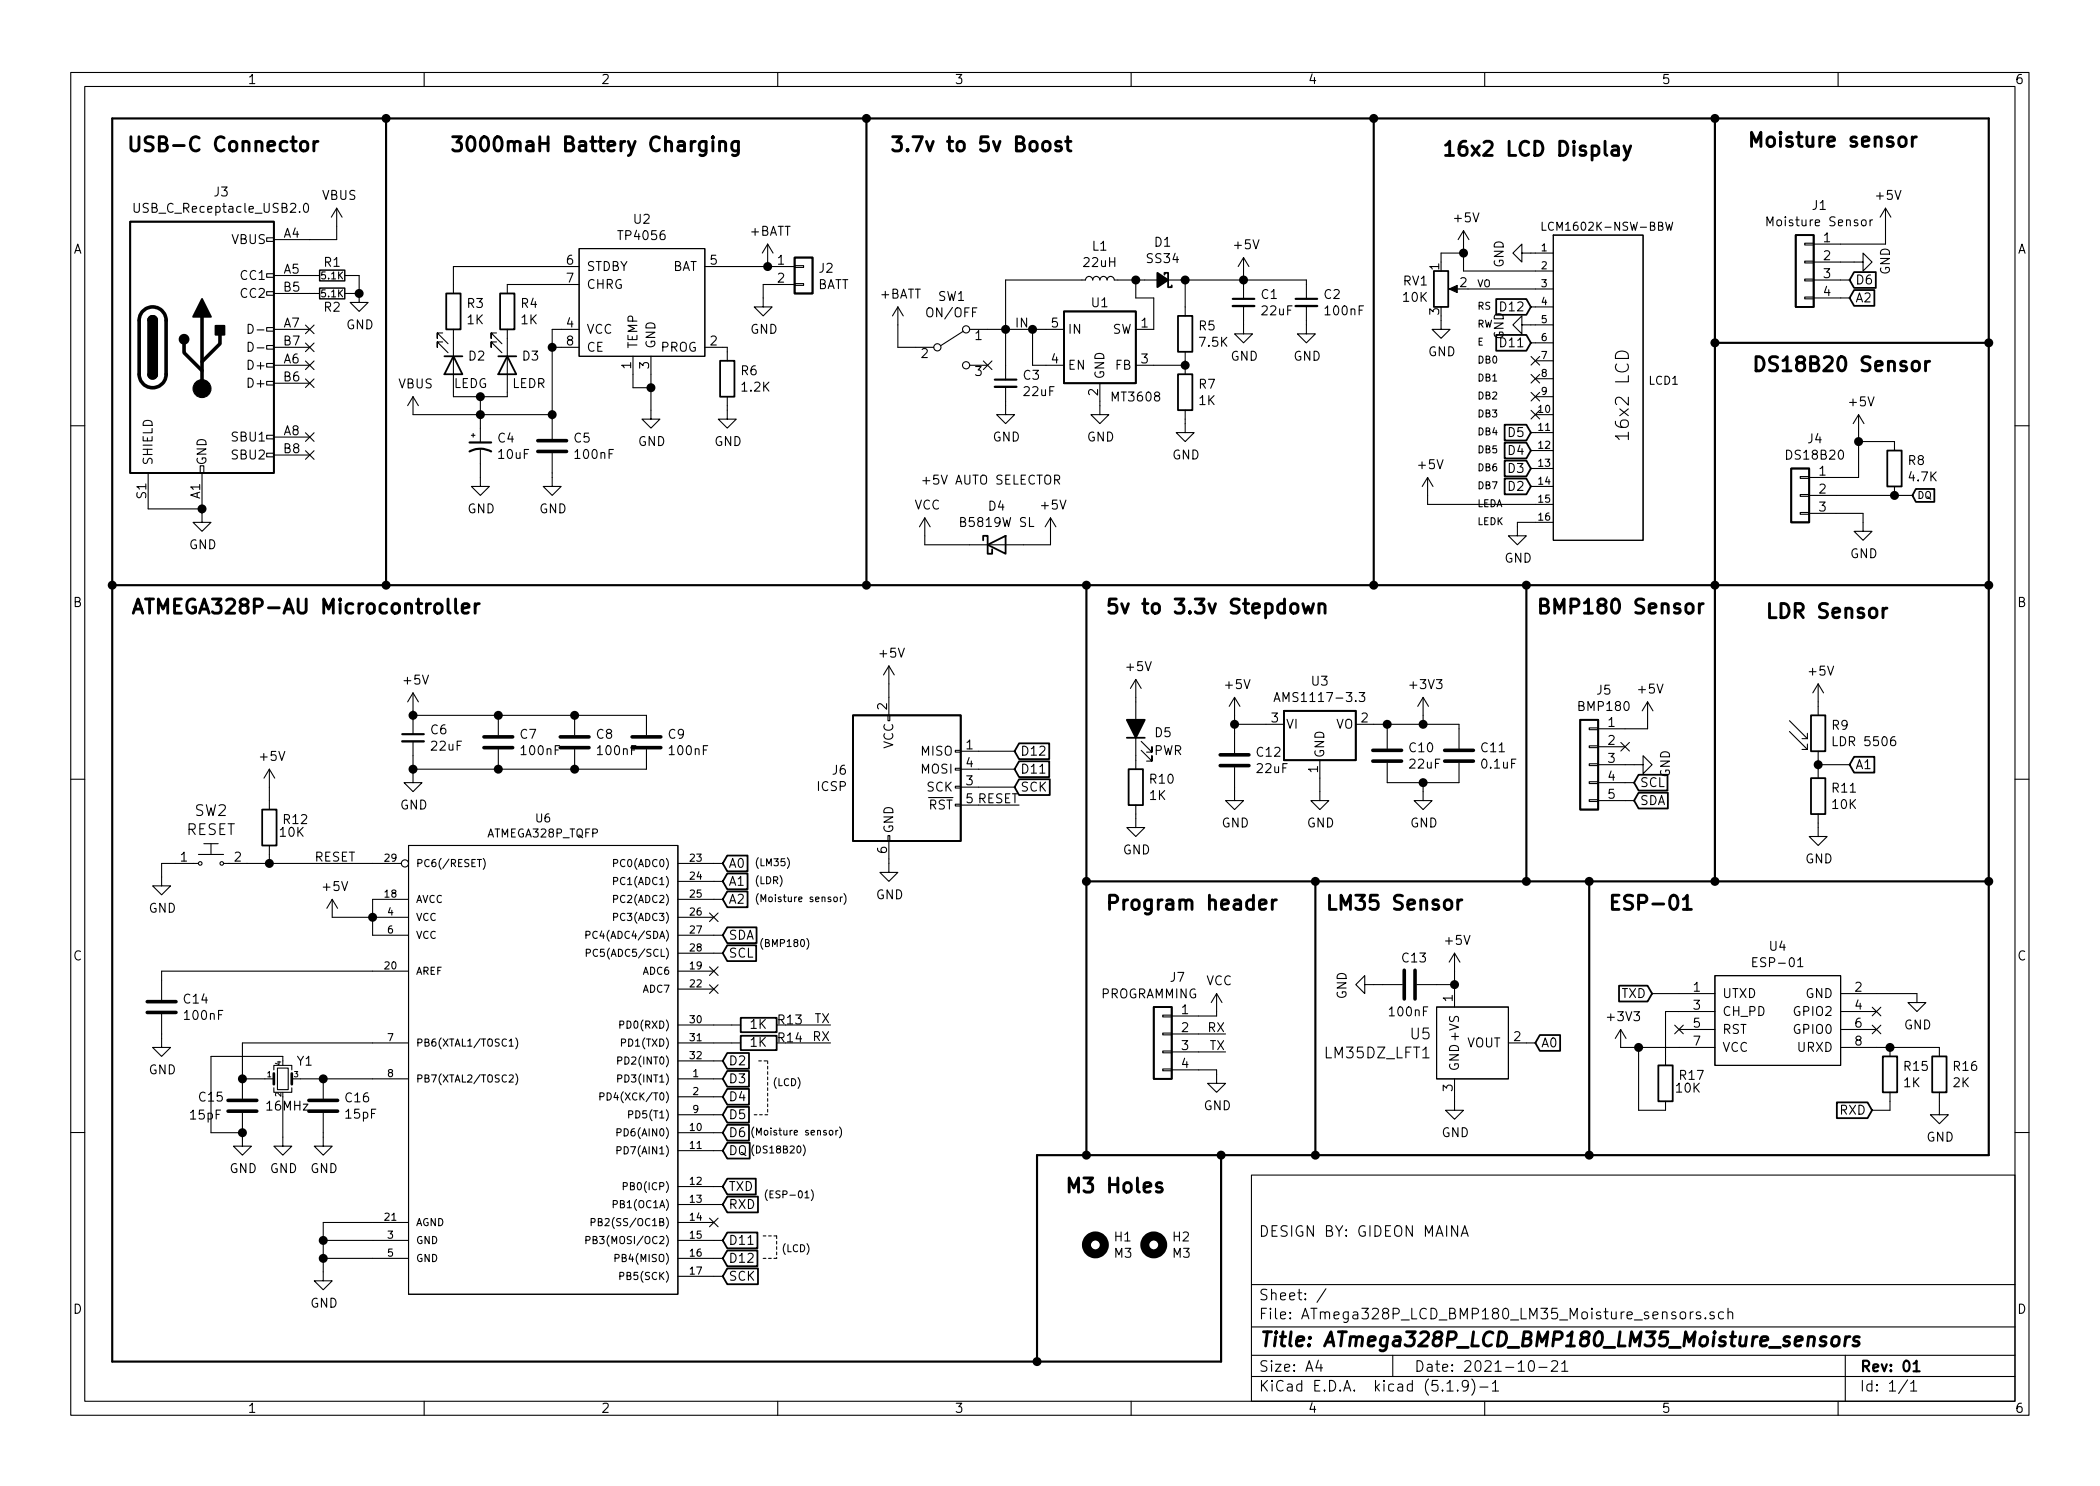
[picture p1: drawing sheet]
<svg xmlns="http://www.w3.org/2000/svg" width="297mm" height="210mm" viewBox="0 0 297 210" stroke-linecap="round" stroke-linejoin="round" font-family="sans-serif">
<g fill="none" stroke="#000" stroke-width=".15">
<path d="M10 10.3h277v189.9h-277zM12 12.2h273v186.1h-273zM60 10.3v1.9M110 10.3v1.9M160 10.3v1.9M210 10.3v1.9M260 10.3v1.9M19 28.8v1l.2 .2h.4l.1-.2v-1M37.7 38.7h1v.5h-1zM37.7 33.6h1v.6h-1zM38.7 39h6.5M43.1 28.8h.2a.79 .79 0 0 1 0 1.2h-.1a.83 .83 0 0 1-.1-1.2z"/>
<path d="M47.6 29.5l-.7 1.2M47.6 29.5v4.4h-8.9M47.6 29.5l.8 1.2M48.8 39h2v2.5M81.9 35.2h17.8v15.2h-17.8zM81.9 37.7h-17.8v3.8M99.7 37.7h12.7M108.6 34.5l-.8 1.3M108.6 34.5v3.2M108.6 34.5l.7 1.3M112.4 37.6h1.3v.2h-1.3zM160.7 39.6v2.6h2.5v4.4h-2.5"/>
<path d="M167.6 39.6v5.1M175.9 36.4v5.9M175.9 36.4l-.8 1.3M175.9 36.4l.8 1.3M207 35.8h-3.2v1.3M207 32.6v5.7h12.7M207 32.6l-.8 1.3M207 32.6l.8 1.3M215.3 35.8v-1.3l-1.3 1.3 1.3 1.3v-1.3h4.4M218.1 31.4v1.2h.6M219.7 33.3h12.7v43.1h-12.7zM235.6 31.4l.3 1.2 .2-.8 .2 .8 .3-1.2"/>
<path d="M255.3 39.5h1.2v.2h-1.2zM255.3 34.4h1.2v.3h-1.2zM255.3 37h1.2v.2h-1.2zM256.5 37.1h7v-1.3l1.3 1.3-1.3 1.2v-1.2M256.5 39.6h5.1M263.4 31.2l.3-.1 .2 .1 .1 .5-.1 .2h-.3l-.3-.2v-.4zM264.5 31.1v.8M264.9 31.1l-.3 .1-.1 .1M266.7 29.5v5h-10.2M266.7 29.5l-.8 1.2M266.7 29.5l.8 1.2M35.1 45.9a.65 .65 0 0 1 .7 .5 .65 .65 0 0 1-.4 .8h-.3z"/>
<path d="M35.1 48.4a.65 .65 0 0 1 .7 .5 .65 .65 0 0 1-.4 .8h-.3zM36.4 46.7h.9M36.4 49.2h.9M37.7 54h1v.5h-1zM37.7 51.4h1v.5h-1zM37.7 48.9h1v.5h-1zM37.7 46.3h1v.6h-1zM37.7 41.3h1v.5h-1zM38.7 46.6h5.1M38.7 51.7h5.1M38.7 49.1h5.1M38.7 41.5h6.5"/>
<path d="M38.7 54.2h5.1M43.2 46l1.2 1.2M43.2 48.5l1.2 1.3M43.2 51.1l1.2 1.2M43.2 53.6l1.2 1.2M44.4 46l-1.2 1.2M44.4 48.5l-1.2 1.3M44.4 51.1l-1.2 1.2M44.4 53.6l-1.2 1.2M48.8 41.5h2M50.8 41.5v1.3h1.3l-1.3 1.3-1.3-1.3h1.3M58.4 56.1l-.7 1.3"/>
<path d="M58.4 56.1v2.6h19.7M58.4 56.1l.8 1.3M62.6 47.1h-.8v.8v-.8l1.6 1.5M62.6 48.4h-.8v.7v-.7l1.6 1.5M64.1 46.6v9.5h7.7v-9.5M67.9 56.1v6.5M70.2 47.1h-.7v.8v-.8l1.5 1.5M70.2 48.4h-.7v.7v-.7l1.5 1.5M78.1 49.1h3.8M81.9 46.6h-3.8v15.5M81.9 40.3h-10.1v1.2M89.5 50.4v4.5h2.6"/>
<path d="M92.1 50.4v8.9h1.2l-1.2 1.3-1.3-1.3h1.3M99.7 49.1h3.2v1.9M102.9 56.1v3.2h1.2l-1.2 1.3-1.3-1.3h1.3M112.4 40.1h1.3v.3h-1.3zM112.4 40.3h-4.5v3.1h1.3l-1.3 1.3-1.2-1.3h1.2M127 43.4v5.7h5.1M127 43.4l-.8 1.3M127 43.4l.8 1.3M136.3 46.9l-3.2 2M137.2 46.6h13.3M137.2 51.7h2.5M139.1 51.1l1.2 1.2"/>
<path d="M140.3 51.1l-1.2 1.2M142.2 54.7v4h1.3l-1.3 1.2-1.2-1.2h1.2M146 46.6v5.1h4.5M155.6 54.2v4.5h1.2l-1.2 1.2-1.3-1.2h1.3M160.7 51.7h6.9M167.6 58v3.2h1.3l-1.3 1.3-1.2-1.3h1.2M167.6 49.8v3.2M175.9 43.3v3.9h1.3l-1.3 1.3-1.3-1.3h1.3M184.8 42.3v-2.7h-27.2a.51 .51 0 0 0-.5-.5 .51 .51 0 0 0-.5 .5 .51 .51 0 0 0-.5-.5 .51 .51 0 0 0-.5 .5 .51 .51 0 0 0-.5-.5 .51 .51 0 0 0-.5 .5 .51 .51 0 0 0-.5-.5 .51 .51 0 0 0-.6 .5h-11.3v14.1M184.8 43.3v3.9h1.3l-1.3 1.3-1.3-1.3h1.3M203.8 44.7v1.9h1.3l-1.3 1.3-1.2-1.3h1.2M205.4 40.9h1"/>
<path d="M207.6 40.9h12.1M215.3 46v-1.3l-1.3 1.3 1.3 1.2v-1.2h4.4M216.5 43.4h3.2M216.5 48.5h3.2M216.6 53l1.2 1.2M216.6 58.1l1.2 1.2M216.6 55.5l1.2 1.2M216.6 50.4l1.2 1.3M217.2 51h2.5M217.2 53.6h2.5M217.2 56.1h2.5M217.2 58.7h2.5"/>
<path d="M217.8 53l-1.2 1.2M217.8 58.1l-1.2 1.2M217.8 55.5l-1.2 1.2M217.8 50.4l-1.2 1.3M255.3 42h1.2v.3h-1.2zM256.5 42.2h5.1M262.9 58.7v8.9h-7M262.9 58.7l-.8 1.2M262.9 58.7l.8 1.2M10 60.2h2M21 66.9v5.1h7.6M28.3 65.9h.5v1h-.5z"/>
<path d="M28.6 66.9v7h1.2l-1.2 1.3-1.3-1.3h1.3M37.7 64.1h1v.5h-1zM37.7 61.6h1v.5h-1zM38.7 61.8h5.1M38.7 64.4h5.1M43.2 61.2l1.2 1.3M43.2 63.8l1.2 1.2M44.4 61.2l-1.2 1.3M44.4 63.8l-1.2 1.2M66.7 61.6h.5M66.9 61.3v.5M67.9 63.6v5.2h1.3l-1.3 1.3-1.2-1.3h1.2"/>
<path d="M78.1 64.1v4.7h1.3l-1.3 1.3-1.3-1.3h1.3M130.8 73.3v3.8h17.8v-3.8M130.8 73.3l-.8 1.2M130.8 73.3l.8 1.2M145.6 73.2v1.3h.6M148.6 73.3l-.8 1.2M148.6 73.3l.8 1.2M149.2 67.9l.6-.1 .1-.1-.1-.3-.1-.2h-.5v1.3M149.5 67.9l.4 .6M201.9 67.6l-.7 1.2M201.9 67.6v3.8h17.8M201.9 67.6l.8 1.2"/>
<path d="M216.5 61.2h3.2M216.5 63.7h3.2M216.5 66.3h3.2M216.5 68.8h3.2M219.7 73.9h-5.1v1.9h1.3l-1.3 1.3-1.2-1.3h1.2M254.6 72.5h1.3v.3h-1.3zM254.6 67.4h1.3v.3h-1.3zM254.6 70h1.3v.2h-1.3zM255.9 72.6h7.6v2.6h1.3l-1.3 1.2-1.2-1.2h1.2M255.9 70.1h14.6M262.9 62.5h5.1v1.2M268 68.8v1.3"/>
<path d="M285 60.2h2M58.4 98v5.9M58.4 98l-.7 1.3M58.4 98l.8 1.3M125.7 94.2l-.7 1.3M125.7 94.2v7M125.7 94.2l.8 1.3M160.7 96.1v12.7M160.7 96.1l-.8 1.3M160.7 96.1l.7 1.3M174.6 98.7l-.7 1.2M174.6 98.7v7.8"/>
<path d="M174.6 98.7l.8 1.2M180.2 99.3l.4-1.3 .5 1.3M180.3 98.9h.6M192.3 98h.7l-.4 .5 .4 .1v.4l-.2 .3h-.4l-.1-.2M201.3 98.7l-.8 1.2M201.3 98.7v3.8M201.3 98.7l.8 1.2M233 99.3v3.8h-6.9M233 99.3l-.7 1.3M233 99.3l.8 1.3M257.2 96.8v4.4M257.2 96.8l-.8 1.2"/>
<path d="M257.2 96.8l.7 1.2M10 110.3h2M28.8 119.4h2.1M29.8 119.4v1.5M38.1 108.8v5.7M38.1 119.6v2.6M38.1 108.8l-.8 1.3M38.1 108.8l.8 1.3M57.8 119.6h38.1v63.5h-38.1zM58.4 104.9v5.8h1.3l-1.3 1.3-1.3-1.3h1.3M58.4 101.2h33v2.8M70.5 101.2v2.8"/>
<path d="M70.5 106v2.8M81.3 101.2v2.8M81.3 106v2.8M91.4 106v2.8h-33M125.6 118.2h.3v.8h-.3zM125.6 101.2h.3v.8h-.3zM125.7 119v4.4h1.3l-1.3 1.3-1.2-1.3h1.2M135.1 113.8h.8v.2h-.8zM135.1 111.2h.8v.3h-.8zM135.1 108.7h.8v.3h-.8zM135.1 106.2h.8v.2h-.8zM135.9 106.3h7.6"/>
<path d="M135.9 111.4h7.6M135.9 108.8h7.6M135.9 113.9h8.2M160.7 113.9v3.2h1.2l-1.2 1.3-1.3-1.3h1.3M161.4 106.2l1.5 1.5v-.8v.8h-.7M161.4 104.9l1.5 1.5v-.7v.7h-.7M174.6 108.6v4.7h1.3l-1.3 1.2-1.2-1.2h1.2M174.6 102.5h7M186.7 107.6v5.7h1.3l-1.3 1.2-1.3-1.2h1.3M191.8 102.5h14.6v3.4M196.2 107.9v2.8h10.2v-2.8M196.2 102.5v3.4"/>
<path d="M201.3 110.7v2.6h1.3l-1.3 1.2-1.3-1.2h1.3M224.8 113.2h1.3v.2h-1.3zM224.8 110.6h1.3v.3h-1.3zM224.8 105.5h1.3v.3h-1.3zM224.8 103h1.3v.2h-1.3zM224.8 108.1h1.3v.2h-1.3zM226.1 108.2h6.3v-1.3l1.3 1.3-1.3 1.3v-1.3M226.1 105.7h3.8M226.1 110.7h5M226.1 113.3h5M229.3 105l1.2 1.3M230.5 105l-1.2 1.3"/>
<path d="M253.1 103.5l2.6 2.5M253.1 102l2.6 2.5M254.9 106h.8M254.9 104.5h.8M255.7 103.8v.7M255.7 105.3v.7M257.2 115.2v3.2h1.2l-1.2 1.2-1.3-1.2h1.3M257.2 108.2h4.4M257.2 106.3v3.8M285 110.3h2M28.1 122.2h-5.2v3.1h1.2l-1.2 1.3-1.3-1.3h1.3M28.1 120.9h3.5"/>
<path d="M31.6 122.2h25.2M47 127.2v2.6h10.8M47 127.2l-.8 1.3M47 127.2l.8 1.3M57.8 127.2h-5.1v5.1h5.1M57.8 137.4h-34.9v4.1M67.5 121.6h.6M68.4 121.5a1.2 1.2 0 0 1 0 1.5M82.9 132.3h.5l.1-.2-.1-.3h-.5v1M82.9 134.8h.5l.1-.2v-.2l-.6-.1v1M86.8 122.1h.5l.1-.2-.1-.2-.5-.1v1M86.8 124.7l.5-.1 .1-.1-.1-.3-.5-.1v1.1"/>
<path d="M86.8 127.2h.5l.1-.2-.1-.2-.5-.1v1M86.8 129.8l.5-.1 .1-.1-.1-.3-.5-.1v1M95.9 129.8h5.1M95.9 132.3h6.3M95.9 137.4h5.1M95.9 139.9h5.1M95.9 122.2h6.3M95.9 124.7h6.3M95.9 127.2h6.3M95.9 134.9h6.3M100.4 129.2l1.2 1.2M100.4 136.8l1.2 1.2"/>
<path d="M100.4 139.3l1.2 1.3M101.6 129.2l-1.2 1.2M101.6 136.8l-1.2 1.2M101.6 139.3l-1.2 1.3M111.4 121.4a1.16 1.16 0 0 1 0 1.5M114.1 132.8a1.16 1.16 0 0 1 0 1.5M118 127l.3-.1 .1 .2v.3l-.1 .2-.3-.1-.1-.1zM118.9 126.9v.7M119.2 126.9l-.3 .2M119.4 126.4a1.16 1.16 0 0 1 0 1.6M193 139.3v-1.3l-1.2 1.3 1.2 1.3v-1.3h5.4M200.4 139.3h5.3"/>
<path d="M205.7 134.9v7.6M205.7 134.9l-.7 1.2M205.7 134.9l.8 1.2M242.6 138h17.7v12.7h-17.7zM247.9 136.1h.5M248.5 135.5h-.6v1.3h.6M254.3 136.8h.7M22.9 143.5v4.7h1.2l-1.2 1.3-1.3-1.3h1.3M34.3 157.5v4.7h1.3l-1.3 1.2-1.3-1.2h1.3M34.3 152.6h4.4M38.7 153.9v.7h2.6v-.7M38.7 151.4v-.7h2.6v.7"/>
<path d="M39.2 151.1h1.6v3.1h-1.6zM40 155.2v7h1.3l-1.3 1.2-1.3-1.2h1.3M40 150.1v-.6h-10.2v10.8h4.5M41.3 152.6h16.5M45.7 157.5v4.7h1.3l-1.3 1.2-1.3-1.2h1.3M45.7 152.6v2.8M57.8 147.6h-23.5v7.8M72 147.3l.3-.3v1M72 152.2l.4-.1 .2 .1v.2v.1l-.6 .6h.6M72 148h.6M72.9 146.9a1.2 1.2 0 0 1 0 1.5M72.9 151.9a1.2 1.2 0 0 1 0 1.6"/>
<path d="M84.9 155.2l.4-.1 .1-.1v-.3l-.5-.1v1M87.4 152.6h.5l.1-.2-.1-.2-.5-.1v1M87.4 150.1l.5-.1 .1-.1-.1-.3-.5-.1v1.1M87.7 145h.5v-.5h-.5v1M87.9 147.5h.5l.1-.2-.1-.2-.5-.1v1M88.9 157.7h.5l.1-.2v-.3h-.6v1M95.9 145h8.9M95.9 147.6h8.9M95.9 152.6h6.3M95.9 155.2h6.3M95.9 157.7h6.3M95.9 150.1h6.3"/>
<path d="M111.1 145h6.4M111.1 147.6h6.4M118.2 159.9v.7M118.5 159.9l-.3 .2M118.7 159.5a1.16 1.16 0 0 1 0 1.5M164.5 151.3h1.2v.2h-1.2zM164.5 148.7h1.2v.3h-1.2zM164.5 143.6h1.2v.3h-1.2zM164.5 146.2h1.2v.2h-1.2zM165.7 151.4h6.4v1.9h1.3l-1.3 1.3-1.3-1.3h1.3M165.7 146.3h7.7M165.7 148.8h7.7"/>
<path d="M172.1 140.6l-.8 1.3M172.1 140.6v3.2h-6.4M172.1 140.6l.7 1.3M203.2 142.5h10.2v10.1h-10.2zM205.7 152.6v4.5h1.3l-1.3 1.3-1.2-1.3h1.2M213.4 147.6h3.8M229.2 145.7l-.7 1.2M229.2 145.7v2.5h13.4M229.2 145.7l.8 1.2M231.8 148.2v8.9h3.8v-1.3M233.7 140.6h8.9M236.9 145.1l1.2 1.2"/>
<path d="M237.5 145.7h5.1M238.1 145.1l-1.2 1.2M242.6 143.1h-7v7.6M260.3 140.6h10.8v1.3h1.3l-1.3 1.2-1.2-1.2h1.2M260.3 148.2h14v1.3M260.3 143.1h5.1M260.3 145.7h5.1M264.8 142.5l1.2 1.2M264.8 145.1l1.2 1.2M266 142.5l-1.2 1.2M266 145.1l-1.2 1.2M267.3 148.2v1.3"/>
<path d="M267.3 154.6v2.5h-2.5M274.3 154.6v3.1h1.3l-1.3 1.3-1.3-1.3h1.3M10 160.2h2M45.7 175.5h12.1M45.7 178h12.1M57.8 173h-12.1v8.2h1.3l-1.3 1.3-1.3-1.3h1.3M82.9 175.5l.5-.1 .1-.1-.1-.3-.5-.1v1.1M83.6 172.9h.5v-.4l-.5-.1v1M86.7 170.4h.5l.1-.2v-.3h-.6v1M87 178h.5l.1-.2-.1-.2-.5-.1v1M87.3 160.2h.5l.1-.2-.1-.2-.5-.1v1M87.3 162.8l.5-.1 .1-.1-.1-.3-.5-.1v1.1"/>
<path d="M88.2 167.9l.4-.1 .1-.4-.5-.1v1M95.9 160.3h6.3M95.9 175.5h6.3M95.9 178h6.3M95.9 162.8h6.3M95.9 173h5.1M95.9 167.9h6.3M95.9 170.4h6.3M100.4 172.4l1.2 1.2M101.6 172.4l-1.2 1.2M112.8 162.2l.2-.1a.53 .53 0 0 1 .3 .5 .53 .53 0 0 1-.3 .5l-.2-.2zM113.6 162a1.16 1.16 0 0 1 0 1.5"/>
<path d="M113.9 168.8l.2-.3v1M113.9 169.5h.5M114.8 168.3a1.16 1.16 0 0 1 0 1.6M117.3 160l.3-.1 .2 .2v.3l-.2 .2-.2-.1-.1-.1zM177 166.3h108v32h-108zM206.7 174.9l.5-1.5 .5 1.5M206.8 174.5h.7M285 160.2h2M60 198.3v1.9M87.7 180.6l.5-.1v-.4l-.5-.1v1M95.9 180.6h6.3M110 198.3v1.9"/>
<path d="M160 198.3v1.9M177 194.8h108M177 191.8h108M177 187.8h108M177 181.8h108M186.5 192.5l-.4 1h1M186.8 193v1M187.6 182.3l-1.3 2M197 191.8v3M204.7 196.8h.8M206.2 196.7v.1l-.1-.1h.1v.1M207.7 196l-.1 .1a.48 .48 0 0 1-.6 .1l-.2-.2v-.4l.2-.2a.48 .48 0 0 1 .6 .1 1.27 1.27 0 0 1-.2 1.2l-.4 .1"/>
<path d="M208.2 195.1a1.71 1.71 0 0 1 0 2.3M209.3 196.3h1.2M210 198.3v1.9M211.1 195.8l.3-.3 .1-.2v1.5M211.1 196.8h.9M216.3 192.7a.35 .35 0 0 1 .4-.2 .35 .35 0 0 1 .3 .3 .78 .78 0 0 1-.4 1.2 .87 .87 0 0 1-.3-1.3zM217.7 193.5h1.1M219.5 192.7l.2-.2h.3a.41 .41 0 0 1 .3 .7l-.9 .8h.9M220.9 193l.4-.5v1.5M220.9 194h.9M237.7 185.7a.41 .41 0 0 1 .7 .2v.4a.41 .41 0 0 1-.4 .3 .41 .41 0 0 1-.4-.3zM239.1 185.6v1"/>
<path d="M239.5 185.6l-.4 .1v.2M240.5 185.7a.37 .37 0 0 0-.6 .1v.1a.54 .54 0 0 0 .6 .3l.1 .1-.1 .2-.1 .1-.5-.1M241.2 186.5h.1l-.1 .1-.1-.1h.1v.1M242.4 185.7a.37 .37 0 0 0-.5 .1v.1a.54 .54 0 0 0 .5 .3v.3l-.1 .1-.4-.1M243.8 185.7a.48 .48 0 0 0-.6 0l-.1 .2 .1 .6a.48 .48 0 0 0 .6 0M244.4 185.7a.41 .41 0 0 1 .7 .1v.8M244.4 185.1v1.5M260 198.3v1.9M261 191.8v6.5M269.8 195.2l-1.2 2M270.3 195.8l.3-.3 .1-.2v1.5M270.3 196.8h.8"/>
<circle cx="132.6" cy="49.1" r=".51"/>
<circle cx="136.7" cy="51.7" r=".51"/>
<circle cx="136.7" cy="46.6" r=".51"/>
<circle cx="28.3" cy="122.2" r=".25"/>
<circle cx="31.4" cy="122.2" r=".25"/>
<circle cx="57.3" cy="122.2" r=".51"/>
</g>
<g fill="none" stroke="#000" stroke-width=".3">
<path d="M54.6 16.8v66M122.6 16.8v66M194.3 16.8v66M242.6 16.8v107.9M140.7 53.7h3.1M174.4 42.3h3M183.3 42.3h3M242.6 48.5h38.7M66.4 63.9a3.2 3.2 0 0 1 3.1 0M66.4 62.6h3.1M15.9 82.8h265.4M153.7 82.8v80.6"/>
<path d="M215.9 82.8v41.9M56.9 103.9h3M153.7 124.7h127.6M186.1 124.7v38.7M224.8 124.7v38.7M172.7 163.4v29.3h-156.8v-175.9h265.4v146.6h-134.6v29.3M270.7 193l.3-.2 .1-.3v1.5M270.7 194h.8"/>
</g>
<g fill="none" stroke="#000" stroke-width=".41">
<path d="M100.8 19.3l-.1 .2h.1h.1l-.1-.2v.2M151 19.3v1.8l.1 .2 .4 .1M268.8 19.5a.54 .54 0 0 1 .8 .3v.5a.54 .54 0 0 1-.5 .4 .54 .54 0 0 1-.5-.4v-.5zM270.5 19.4v1.3M271.1 19.4a.55 .55 0 0 0-.6 .4M42.7 20.1a.54 .54 0 0 1 .8 .3v.6a.54 .54 0 0 1-.5 .4 .54 .54 0 0 1-.5-.4v-.6zM44.4 20v1.4M45 20a.55 .55 0 0 0-.6 .4M100.8 20v1.4M101.8 20.2a.52 .52 0 0 1 .7-.1l.1 .2v1.1M101.8 20v1.4M104.4 20v1.6a.52 .52 0 0 1-.8 .3"/>
<path d="M104.4 20.1l-.5-.1-.2 .1-.2 .3v.6l.2 .3 .2 .1 .5-.1M147.6 20.2a.55 .55 0 0 1 .5-.2 .55 .55 0 0 1 .4 .4v.6a.55 .55 0 0 1-.5 .4 .55 .55 0 0 1-.5-.4v-.6zM150.1 20.1l-.5-.1-.3 .3 .1 .3 .7 .2 .1 .2-.1 .3-.2 .1-.6-.1M150.7 20h.8M228.1 20.7l.2-.1 .5 .1 .1 .2v1.1M228.9 21.1l-.6 .1a.39 .39 0 0 0-.3 .4 .39 .39 0 0 0 .3 .4l.6-.1M229.7 20.6l.5 1.4M230.7 20.6l-.7 1.9-.3 .2M270.5 51.3a.55 .55 0 0 1 .6-.2 .55 .55 0 0 1 .4 .4v.6a.54 .54 0 0 1-.5 .4 .54 .54 0 0 1-.5-.4zM272.4 51.1v1.4M272.9 51.1a.51 .51 0 0 0-.5 .4M64.4 84.8v1.7l.3 .3"/>
<path d="M65.4 86.1l.9-.2-.1-.4-.5-.1-.3 .3v.8l.1 .2 .2 .1 .5-.1M67.2 85.4v1.4M67.8 85.4a.51 .51 0 0 0-.6 .4M184.3 85.4l.4 1.4 .3-1 .4 1 .4-1.4M186.6 85.6a.49 .49 0 0 1 .8 .1v1.1M186.6 85.4v1.4M238.5 85.6a.55 .55 0 0 1 .6-.2 .55 .55 0 0 1 .4 .4v.6a.54 .54 0 0 1-.5 .4 .54 .54 0 0 1-.5-.4zM240.4 85.4v1.4M240.9 85.4a.5 .5 0 0 0-.5 .4M266.9 86a.5 .5 0 0 0-.6 .4M178.2 128l.9-.2-.1-.4-.6-.1-.2 .3v.8l.1 .2 .1 .1 .6-.1M180 127.3v1.4"/>
<path d="M180.5 127.3a.55 .55 0 0 0-.5 .4M206.2 127.3v1.4M206.8 127.3a.55 .55 0 0 0-.6 .4M238.1 127.2l.4-.3 .2-.2v2M238.1 128.7h1.1M164.3 167.4l-.5-.1-.2 .3 .1 .3 .6 .2 .1 .2-.1 .3-.2 .1-.5-.1M258.3 189.2a.49 .49 0 0 0-.8 .3l.1 .2 .4 .1 .3 .3-.1 .2-.2 .1-.6-.1M259.3 189.3a.51 .51 0 0 1 .5-.2 .51 .51 0 0 1 .4 .4l-.1 .6a.54 .54 0 0 1-.5 .4 .54 .54 0 0 1-.5-.4zM261.1 189.1l-.2 1.3M261.7 189.1a.55 .55 0 0 0-.7 .4M263 189.2l-.2-.1-.5 .1-.1 .3 .2 .3 .5 .1 .1 .3-.2 .1-.2 .1-.5-.1"/>
</g>
<path d="M140.7 54.7h3.1M174.4 43.3h3M183.3 43.3h3M56.9 104.9h3" fill="none" stroke="#000" stroke-width=".33"/>
<g fill="none" stroke="#000" stroke-width="1.3">
<circle cx="154.9" cy="176.1" r="1.27"/>
<circle cx="163.2" cy="176.1" r="1.27"/>
</g>
<g fill="none" stroke="#000" stroke-width=".51">
<path d="M20.2 44a1.89 1.89 0 0 1 2.1-.4 1.89 1.89 0 0 1 1.2 1.7v7.7a1.9 1.9 0 0 1-1.9 1.9 1.9 1.9 0 0 1-1.9-1.9v-7.7a1.73 1.73 0 0 1 .5-1.3zM26 48.6v1.3l2.6 2.5M28.6 44.8v10.2M31.1 47.4v1.2l-2.5 2.6M76.1 63.9h4M76.1 62.4h4M68.5 105.8h4M68.5 104.3h4M79.2 105.8h4.1M79.2 104.3h4.1M89.4 105.8h4.1M89.4 104.3h4.1"/>
<path d="M172.6 108.3h4.1M172.6 106.8h4.1M194.2 107.7h4M194.2 106.2h4M204.3 107.7h4.1M204.3 106.2h4.1M198.6 137.3v4M200.2 137.3v4M20.8 143.3h4.1M20.8 141.7h4.1M32.3 157.2h4M32.3 155.7h4"/>
<path d="M43.7 157.2h4.1M43.7 155.7h4.1"/>
</g>
<g fill="none" stroke="#000" stroke-width=".25">
<path d="M18.4 31.4h20.3v35.5h-20.3zM112.4 36.4h2.5v5.1h-2.5zM164.7 38.9v-.3h.5v2h.5v-.2M202.8 38.3h2.1v5.1h-2.1zM254 33.3h2.5v10.1h-2.5zM262.3 38.5h3v2.2h-3l-.7-1.1zM21 53a.63 .63 0 0 0 .6 .6 .63 .63 0 0 0 .6-.6M21 45.3a.63 .63 0 0 1 .6-.6 .63 .63 0 0 1 .6 .6M62.9 50.4h2.5M63.1 41.5h2.1v5.1h-2.1zM64.1 50.4l1.3 2.6h-2.5zM70.5 50.4h2.5"/>
<path d="M70.7 41.5h2.1v5.1h-2.1zM71.8 50.4l1.2 2.6h-2.5zM101.9 51h2v5.1h-2zM150.5 44.1h10.2v10.1h-10.2zM166.6 44.7h2.1v5.1h-2.1zM166.6 53h2.1v5h-2.1zM211.6 47.4h4.3l.6 1.1-.6 1.1h-4.3zM211.6 42.3h4.3l.6 1.1-.6 1.1h-4.3zM262.3 41h2.8v2.3h-2.8l-.7-1.1zM139.1 76.4v-.6h.6v2.6h.6v-.7M139.7 77.1l2.5-1.3v2.6zM212.8 67.7h3.1l.6 1.1-.6 1.1h-3.1z"/>
<path d="M212.8 62.6h3.1l.6 1.1-.6 1.2h-3.1zM212.8 65.2h3.1l.6 1.1-.6 1.1h-3.1zM212.8 60.1h3.1l.6 1.1-.6 1.1h-3.1zM253.4 66.3h2.5v7.6h-2.5zM267 63.7h2v5.1h-2zM271 69.2h2.6v1.8h-2.6l-.5-.9zM37.1 114.5h2v5.1h-2zM120.6 101.2h15.3v17.8h-15.3zM144.1 105.2h4.3v2.2h-4.3l-.6-1.1zM144.1 110.3h4.4v2.2h-4.4l-.6-1.1zM144.1 107.7h4.3v2.3h-4.3l-.6-1.2zM159.4 104.4h2.5"/>
<path d="M159.6 108.8h2.1v5.1h-2.1zM181.6 100.6h10.2v7h-10.2zM223.5 101.8h2.6v12.7h-2.6zM231.8 112.2h4.1v2.2h-4.1l-.7-1.1zM231.8 109.6h4.1v2.3h-4.1l-.7-1.2zM256.2 101.2h2v5.1h-2zM256.2 110.1h2v5.1h-2zM262.3 107.1h2.8v2.2h-2.8l-.7-1.1zM102.9 126.1h2.8v2.3h-2.8l-.7-1.2zM102.9 123.6h2.8v2.2h-2.8l-.7-1.1zM102.9 131.2h4.1v2.2h-4.1l-.7-1.1zM102.9 133.8h4.1v2.2h-4.1l-.7-1.1z"/>
<path d="M102.9 121.1h2.8v2.2h-2.8l-.7-1.1zM229 139.5h4l.7 1.1-.7 1.1h-4zM102.9 154.1h3v2.2h-3l-.7-1.1zM102.9 151.5h3v2.3h-3l-.7-1.2zM102.9 149h3v2.2h-3l-.7-1.1zM102.9 156.6h3v2.2h-3l-.7-1.1zM102.9 159.2h3v2.2h-3l-.7-1.1zM104.8 144h5.1v2h-5.1zM104.8 146.6h5.1v2h-5.1zM163.2 142.5h2.5v10.1h-2.5zM217.8 146.5h2.9v2.2h-2.9l-.6-1.1zM234.6 150.7h2v5.1h-2z"/>
<path d="M259.8 156h4.4l.6 1.1-.6 1.1h-4.4zM266.3 149.5h2.1v5.1h-2.1zM273.3 149.5h2v5.1h-2zM102.9 166.8h4v2.2h-4l-.7-1.1zM102.9 169.3h4.3v2.2h-4.3l-.7-1.1zM102.9 161.7h3.1v2.2h-3.1l-.7-1.1zM102.9 179.5h4.3v2.2h-4.3l-.7-1.1zM102.9 176.9h4.2v2.3h-4.2l-.7-1.2zM102.9 174.4h4.2v2.2h-4.2l-.7-1.1z"/>
</g>
<g fill="#000" stroke="#000" stroke-width=".25">
<path d="M163.7 38.6l1.5 1-1.5 1zM21 53h1.2a.63 .63 0 0 1-.6 .6 .63 .63 0 0 1-.6-.6zM21 45.3h1.2v7.7h-1.2zM21.1 44.9a.63 .63 0 0 1 .7-.2 .63 .63 0 0 1 .4 .6h-1.2zM28.6 42.3l1.2 2.5h-2.5zM30.5 46.1h1.2v1.3h-1.2zM159.4 101.8h2.5l-1.2 2.6z"/>
<circle cx="54.6" cy="16.8" r=".51"/>
<circle cx="122.6" cy="16.8" r=".51"/>
<circle cx="194.3" cy="16.8" r=".51"/>
<circle cx="242.6" cy="16.8" r=".51"/>
<circle cx="108.6" cy="37.7" r=".51"/>
<circle cx="160.7" cy="39.6" r=".51"/>
<circle cx="167.6" cy="39.6" r=".51"/>
<circle cx="175.9" cy="39.6" r=".51"/>
<circle cx="207" cy="35.8" r=".51"/>
<circle cx="26" cy="48" r=".63"/>
<circle cx="50.8" cy="41.5" r=".51"/>
<circle cx="67.9" cy="58.7" r=".51"/>
<circle cx="67.9" cy="56.1" r=".51"/>
<circle cx="78.1" cy="58.7" r=".51"/>
<circle cx="78.1" cy="49.1" r=".51"/>
<circle cx="92.1" cy="54.9" r=".51"/>
<circle cx="142.2" cy="46.6" r=".51"/>
<circle cx="146.1" cy="46.6" r=".51"/>
<circle cx="167.6" cy="51.7" r=".51"/>
<circle cx="242.6" cy="48.5" r=".51"/>
<circle cx="281.3" cy="48.5" r=".51"/>
<circle cx="28.6" cy="72" r=".51"/>
<circle cx="262.9" cy="62.5" r=".51"/>
<circle cx="268" cy="70.1" r=".51"/>
<circle cx="15.9" cy="82.8" r=".51"/>
<circle cx="54.6" cy="82.8" r=".51"/>
<circle cx="122.6" cy="82.8" r=".51"/>
<circle cx="153.7" cy="82.8" r=".51"/>
<circle cx="194.3" cy="82.8" r=".51"/>
<circle cx="215.9" cy="82.8" r=".51"/>
<circle cx="242.6" cy="82.8" r=".51"/>
<circle cx="281.3" cy="82.8" r=".51"/>
<circle cx="58.4" cy="108.8" r=".51"/>
<circle cx="58.4" cy="101.2" r=".51"/>
<circle cx="70.5" cy="101.2" r=".51"/>
<circle cx="70.5" cy="108.8" r=".51"/>
<circle cx="81.3" cy="108.8" r=".51"/>
<circle cx="81.3" cy="101.2" r=".51"/>
<circle cx="174.6" cy="102.5" r=".51"/>
<circle cx="196.2" cy="102.5" r=".51"/>
<circle cx="201.3" cy="110.7" r=".51"/>
<circle cx="201.3" cy="102.5" r=".51"/>
<circle cx="257.2" cy="108.2" r=".51"/>
<circle cx="38.1" cy="122.2" r=".51"/>
<circle cx="52.7" cy="129.8" r=".51"/>
<circle cx="153.7" cy="124.7" r=".51"/>
<circle cx="186.1" cy="124.7" r=".51"/>
<circle cx="205.7" cy="139.3" r=".51"/>
<circle cx="215.9" cy="124.7" r=".51"/>
<circle cx="224.8" cy="124.7" r=".51"/>
<circle cx="242.6" cy="124.7" r=".51"/>
<circle cx="281.3" cy="124.7" r=".51"/>
<circle cx="34.3" cy="152.6" r=".51"/>
<circle cx="45.7" cy="152.6" r=".51"/>
<circle cx="231.8" cy="148.2" r=".51"/>
<circle cx="267.3" cy="148.2" r=".51"/>
<circle cx="34.3" cy="160.3" r=".51"/>
<circle cx="45.7" cy="178" r=".51"/>
<circle cx="45.7" cy="175.5" r=".51"/>
<circle cx="153.7" cy="163.4" r=".51"/>
<circle cx="172.7" cy="163.4" r=".51"/>
<circle cx="186.1" cy="163.4" r=".51"/>
<circle cx="224.8" cy="163.4" r=".51"/>
<circle cx="146.7" cy="192.7" r=".51"/>
</g>
<path d="M38.7 151.9v1.5M41.3 151.9v1.5" fill="none" stroke="#000" stroke-width=".38"/>
<path d="M45.2 38.2h3.6v1.5h-3.6zM45.2 40.8h3.6v1.5h-3.6z" fill="none" stroke="#000" stroke-width=".2"/>
<g fill="#000" stroke="#000" stroke-width=".15">
<path d="M205 40.9l1.1-.5v1z"/>
<circle cx="28.6" cy="55" r="1.27"/>
</g>
<path d="M107.3 150.1h1.3M108.6 150.1v7.6M108.6 157.7h-1.9M107.9 174.9h2M109.9 178h-2M109.9 174.9v3.1" fill="none" stroke="#000" stroke-width=".15" stroke-dasharray=".4 .4"/>
<g font-size="2.8">
<text x="17.8" y="21.5">USB-C Connector</text>
<text x="63.5" y="21.5">3000maH Battery Charging</text>
<text x="125.7" y="21.5">3.7v to 5v Boost</text>
<text x="203.8" y="22.1">16x2 LCD Display</text>
<text x="247" y="20.8">Moisture sensor</text>
<text x="247.6" y="52.6">DS18B20 Sensor</text>
<text x="18.4" y="86.9">ATMEGA328P-AU Microcontroller</text>
<text x="156.2" y="86.9">5v to 3.3v Stepdown</text>
<text x="217.2" y="86.9">BMP180 Sensor</text>
<text x="249.6" y="87.5">LDR Sensor</text>
<text x="156.2" y="128.8">Program header</text>
<text x="187.3" y="128.8">LM35 Sensor</text>
<text x="227.3" y="128.8">ESP-01</text>
<text x="150.5" y="168.8">M3 Holes</text>
<text x="178" y="190.5">Title: ATmega328P_LCD_BMP180_LM35_Moisture_sensors</text>
</g>
<text font-size="2.5" x="230.4" y="61.7" transform="rotate(-90 230.4 61.7)">16x2 LCD</text>
<g font-size="2.1">
<text x="26.3" y="118.2">RESET</text>
<text x="27.6" y="115.5">SW2</text>
<text x="187.6" y="149.8">LM35DZ_LFT1</text>
<text x="199.6" y="147.1">U5</text>
<text x="178" y="175">DESIGN BY: GIDEON MAINA</text>
<text x="178" y="184">Sheet: /</text>
<text x="178" y="186.7">File: ATmega328P_LCD_BMP180_LM35_Moisture_sensors.sch</text>
<text x="178" y="196.9">KiCad E.D.A. kicad (5.1.9)-1</text>
<text x="178" y="194.1">Size: A4</text>
<text x="200" y="194.1">Date: 2021-10-21</text>
<text x="263" y="194.1">Rev: 01</text>
<text x="263" y="196.9">Id: 1/1</text>
</g>
<g font-size="1.8">
<text x="35" y="11.9">1</text>
<text x="85" y="11.9">2</text>
<text x="135" y="11.9">3</text>
<text x="185" y="11.9">4</text>
<text x="235" y="11.9">5</text>
<text x="285" y="11.9">6</text>
<text x="30.3" y="27.8">J3</text>
<text x="45.6" y="28.3">VBUS</text>
<text x="256.4" y="29.7">J1</text>
<text x="265.5" y="28.3">+5V</text>
<text x="10.4" y="35.9">A</text>
<text x="19.6" y="30.1">USB_C_Receptacle_USB2.0</text>
<text x="32.8" y="34.5">VBUS</text>
<text x="40.2" y="33.6">A4</text>
<text x="87.7" y="34">TP4056</text>
<text x="89.7" y="31.7">U2</text>
<text x="106.1" y="33.4">+BATT</text>
<text x="154.6" y="35.5">L1</text>
<text x="163.3" y="34.9">D1</text>
<text x="174.7" y="35.3">+5V</text>
<text x="205.8" y="31.5">+5V</text>
<text x="250.4" y="32">Moisture Sensor</text>
<text x="258" y="34.3">1</text>
<text x="285.4" y="35.9">A</text>
<text x="34.2" y="39.6">CC1</text>
<text x="40.2" y="38.7">A5</text>
<text x="40.2" y="41.3">B5</text>
<text x="45.9" y="37.8">R1</text>
<text x="80.2" y="37.5">6</text>
<text x="80.2" y="40">7</text>
<text x="82.9" y="38.3">STDBY</text>
<text x="82.9" y="40.9">CHRG</text>
<text x="95" y="38.3">BAT</text>
<text x="100.5" y="37.5">5</text>
<text x="110" y="37.5">1</text>
<text x="110" y="40">2</text>
<text x="115.5" y="40.9">BATT</text>
<text x="115.9" y="38.6">J2</text>
<text x="153.4" y="37.8">22uH</text>
<text x="162.3" y="37.2">SS34</text>
<text x="198.5" y="40.4">RV1</text>
<text x="203.6" y="38.2" transform="rotate(-90 203.6 38.2)">1</text>
<text x="206.5" y="40.6">2</text>
<text x="212.7" y="37.9" transform="rotate(-90 212.7 37.9)">GND</text>
<text x="258" y="36.8">2</text>
<text x="258" y="39.4">3</text>
<text x="258" y="41.9">4</text>
<text x="262.4" y="40.3">D6</text>
<text x="267.3" y="38.9" transform="rotate(-90 267.3 38.9)">GND</text>
<text x="34.2" y="42.2">CC2</text>
<text x="40.2" y="46.3">A7</text>
<text x="45.9" y="44.1">R2</text>
<text x="49" y="46.6">GND</text>
<text x="66.1" y="43.6">R3</text>
<text x="66.1" y="45.9">1K</text>
<text x="73.7" y="43.6">R4</text>
<text x="73.7" y="45.9">1K</text>
<text x="80.2" y="46.3">4</text>
<text x="82.9" y="47.2">VCC</text>
<text x="106.1" y="47.2">GND</text>
<text x="124.5" y="42.3">+BATT</text>
<text x="131.3" y="44.9">ON/OFF</text>
<text x="132.7" y="42.6">SW1</text>
<text x="143.5" y="46.3">IN</text>
<text x="148.7" y="46.3">5</text>
<text x="151" y="47.2">IN</text>
<text x="154.5" y="43.5">U1</text>
<text x="157.3" y="47.2">SW</text>
<text x="161.4" y="46.3">1</text>
<text x="169.6" y="46.8">R5</text>
<text x="178.4" y="42.3">C1</text>
<text x="178.6" y="44.6">22uF</text>
<text x="187.3" y="42.3">C2</text>
<text x="187.6" y="44.6">100nF</text>
<text x="198.5" y="42.7">10K</text>
<text x="203.6" y="44.5" transform="rotate(-90 203.6 44.5)">3</text>
<text x="212.5" y="44.1">D12</text>
<text x="262.4" y="42.8">A2</text>
<text x="35.4" y="52.3">D+</text>
<text x="40.2" y="51.4">A6</text>
<text x="40.2" y="54">B6</text>
<text x="40.2" y="48.9">B7</text>
<text x="66.3" y="51">D2</text>
<text x="73.9" y="51">D3</text>
<text x="80.2" y="48.9">8</text>
<text x="82.9" y="49.8">CE</text>
<text x="89.3" y="52.2" transform="rotate(-90 89.3 52.2)">1</text>
<text x="90.2" y="49.4" transform="rotate(-90 90.2 49.4)">TEMP</text>
<text x="91.8" y="52.2" transform="rotate(-90 91.8 52.2)">3</text>
<text x="92.7" y="49.4" transform="rotate(-90 92.7 49.4)">GND</text>
<text x="93.5" y="49.8">PROG</text>
<text x="100.5" y="48.9">2</text>
<text x="104.9" y="53.1">R6</text>
<text x="130.3" y="50.7">2</text>
<text x="137.9" y="48.1">1</text>
<text x="137.9" y="53.2">3</text>
<text x="144.8" y="53.7">C3</text>
<text x="148.7" y="51.4">4</text>
<text x="151" y="52.3">EN</text>
<text x="156.2" y="53.7" transform="rotate(-90 156.2 53.7)">GND</text>
<text x="157.8" y="52.3">FB</text>
<text x="161.4" y="51.4">3</text>
<text x="169.8" y="49.1">7.5K</text>
<text x="174.1" y="51">GND</text>
<text x="183" y="51">GND</text>
<text x="202" y="50.4">GND</text>
<text x="212.5" y="49.1">D11</text>
<text x="212.7" y="48.1" transform="rotate(-90 212.7 48.1)">GND</text>
<text x="35.4" y="54.9">D+</text>
<text x="56.4" y="55">VBUS</text>
<text x="64.1" y="54.9">LEDG</text>
<text x="72.4" y="54.9">LEDR</text>
<text x="105" y="55.4">1.2K</text>
<text x="144.9" y="56.1">22uF</text>
<text x="155.3" y="56" transform="rotate(-90 155.3 56)">2</text>
<text x="157.4" y="56.8">MT3608</text>
<text x="169.6" y="55">R7</text>
<text x="169.6" y="57.3">1K</text>
<text x="261.7" y="57.5">+5V</text>
<text x="21.6" y="65.9" transform="rotate(-90 21.6 65.9)">SHIELD</text>
<text x="29.2" y="65.9" transform="rotate(-90 29.2 65.9)">GND</text>
<text x="33" y="62.5">SBU1</text>
<text x="33" y="65">SBU2</text>
<text x="40.2" y="61.6">A8</text>
<text x="40.2" y="64.1">B8</text>
<text x="70.5" y="62.6">C4</text>
<text x="70.6" y="64.9">10uF</text>
<text x="81.2" y="62.6">C5</text>
<text x="81.5" y="64.9">100nF</text>
<text x="90.2" y="63.1">GND</text>
<text x="101" y="63.1">GND</text>
<text x="140.4" y="62.5">GND</text>
<text x="153.7" y="62.5">GND</text>
<text x="165.8" y="65">GND</text>
<text x="213.5" y="64.4">D4</text>
<text x="213.5" y="61.8">D5</text>
<text x="252.9" y="65">DS18B20</text>
<text x="255.8" y="62.7">J4</text>
<text x="270" y="65.8">R8</text>
<text x="20.7" y="70.5" transform="rotate(-90 20.7 70.5)">S1</text>
<text x="28.3" y="70.6" transform="rotate(-90 28.3 70.6)">A1</text>
<text x="130.2" y="68.6">+5V AUTO SELECTOR</text>
<text x="200.7" y="66.4">+5V</text>
<text x="213.5" y="69.5">D2</text>
<text x="213.5" y="66.9">D3</text>
<text x="257.3" y="67.3">1</text>
<text x="257.3" y="69.8">2</text>
<text x="270.1" y="68.1">4.7K</text>
<text x="26.7" y="77.7">GND</text>
<text x="66.1" y="72.6">GND</text>
<text x="76.3" y="72.6">GND</text>
<text x="129.3" y="72.1">VCC</text>
<text x="136.2" y="74.6">B5819W SL</text>
<text x="139.9" y="72.3">D4</text>
<text x="147.4" y="72.1">+5V</text>
<text x="257.3" y="72.4">3</text>
<text x="212.8" y="79.6">GND</text>
<text x="261.7" y="79">GND</text>
<text x="10.4" y="85.9">B</text>
<text x="285.4" y="85.9">B</text>
<text x="124.5" y="93.1">+5V</text>
<text x="159.4" y="95">+5V</text>
<text x="256" y="95.6">+5V</text>
<text x="57.2" y="96.9">+5V</text>
<text x="125.5" y="100.4" transform="rotate(-90 125.5 100.4)">2</text>
<text x="173.4" y="97.5">+5V</text>
<text x="181.2" y="99.3">AMS1117-3.3</text>
<text x="185.6" y="97">U3</text>
<text x="199.6" y="97.5">+3V3</text>
<text x="223.4" y="100.6">BMP180</text>
<text x="225.9" y="98.3">J5</text>
<text x="231.8" y="98.1">+5V</text>
<text x="36.9" y="107.7">+5V</text>
<text x="61" y="103.9">C6</text>
<text x="61.1" y="106.2">22uF</text>
<text x="73.6" y="104.5">C7</text>
<text x="73.9" y="106.9">100nF</text>
<text x="84.4" y="104.5">C8</text>
<text x="84.7" y="106.9">100nF</text>
<text x="94.6" y="104.5">C9</text>
<text x="94.8" y="106.9">100nF</text>
<text x="126.4" y="106" transform="rotate(-90 126.4 106)">VCC</text>
<text x="130.4" y="106.9">MISO</text>
<text x="136.7" y="106">1</text>
<text x="144.3" y="106.9">D12</text>
<text x="163.2" y="106.9">PWR</text>
<text x="163.4" y="104.3">D5</text>
<text x="177.8" y="107.1">C12</text>
<text x="179.9" y="102.2">3</text>
<text x="181.9" y="103.1">VI</text>
<text x="187.3" y="107.3" transform="rotate(-90 187.3 107.3)">GND</text>
<text x="189" y="103.1">VO</text>
<text x="192.6" y="102.2">2</text>
<text x="199.4" y="106.4">C10</text>
<text x="209.6" y="106.4">C11</text>
<text x="227.5" y="102.9">1</text>
<text x="227.5" y="105.4">2</text>
<text x="227.5" y="107.9">3</text>
<text x="259.2" y="103.3">R9</text>
<text x="259.7" y="105.6">LDR 5506</text>
<text x="115.6" y="111.9">ICSP</text>
<text x="117.8" y="109.6">J6</text>
<text x="130.4" y="109.5">MOSI</text>
<text x="131.1" y="112">SCK</text>
<text x="136.7" y="111.1">3</text>
<text x="136.7" y="108.6">4</text>
<text x="136.7" y="113.7">5 RESET</text>
<text x="144.3" y="112">SCK</text>
<text x="144.3" y="109.5">D11</text>
<text x="162.6" y="113.2">1K</text>
<text x="162.7" y="110.9">R10</text>
<text x="177.9" y="109.4">22uF</text>
<text x="186.4" y="109.3" transform="rotate(-90 186.4 109.3)">1</text>
<text x="199.5" y="108.8">22uF</text>
<text x="209.7" y="108.8">0.1uF</text>
<text x="227.5" y="110.5">4</text>
<text x="227.5" y="113">5</text>
<text x="231.9" y="113.9">SDA</text>
<text x="231.9" y="111.4">SCL</text>
<text x="236.2" y="110" transform="rotate(-90 236.2 110)">GND</text>
<text x="259.2" y="112.2">R11</text>
<text x="262.4" y="108.8">A1</text>
<text x="39.6" y="118.4">10K</text>
<text x="40.2" y="116.6">R12</text>
<text x="56.6" y="114.5">GND</text>
<text x="126.4" y="118" transform="rotate(-90 126.4 118)">GND</text>
<text x="131.3" y="114.5">RST</text>
<text x="172.8" y="117.1">GND</text>
<text x="184.9" y="117.1">GND</text>
<text x="199.5" y="117.1">GND</text>
<text x="259.2" y="114.5">10K</text>
<text x="25.6" y="121.9">1</text>
<text x="33.2" y="121.9">2</text>
<text x="44.4" y="121.9">RESET</text>
<text x="103" y="125.3">A1</text>
<text x="103" y="122.8">A0</text>
<text x="125.5" y="120.7" transform="rotate(-90 125.5 120.7)">6</text>
<text x="158.8" y="120.9">GND</text>
<text x="255.3" y="122.2">GND</text>
<text x="21" y="129.2">GND</text>
<text x="45.8" y="126.1">+5V</text>
<text x="103" y="127.9">A2</text>
<text x="123.9" y="127.2">GND</text>
<text x="10.4" y="135.9">C</text>
<text x="103" y="133">SDA</text>
<text x="103" y="135.5">SCL</text>
<text x="198.4" y="136.2">C13</text>
<text x="204.5" y="133.7">+5V</text>
<text x="248.4" y="136.8">ESP-01</text>
<text x="250.3" y="134.5">U4</text>
<text x="285.4" y="135.9">C</text>
<text x="26.1" y="142">C14</text>
<text x="155.7" y="141.3">PROGRAMMING</text>
<text x="165.6" y="138.9">J7</text>
<text x="167.2" y="143.5">1</text>
<text x="170.6" y="139.4">VCC</text>
<text x="190.5" y="141.4" transform="rotate(-90 190.5 141.4)">GND</text>
<text x="196.7" y="143.8">100nF</text>
<text x="205.5" y="141.7" transform="rotate(-90 205.5 141.7)">1</text>
<text x="229.4" y="141.2">TXD</text>
<text x="239.5" y="140.3">1</text>
<text x="239.5" y="142.9">3</text>
<text x="243.6" y="141.2">UTXD</text>
<text x="243.6" y="143.8">CH_PD</text>
<text x="253.9" y="143.8">GPIO2</text>
<text x="255.4" y="141.2">GND</text>
<text x="262.4" y="140.3">2</text>
<text x="262.4" y="142.9">4</text>
<text x="26.2" y="144.3">100nF</text>
<text x="106.1" y="145.6">1K</text>
<text x="106.1" y="148.1">1K</text>
<text x="110.1" y="145">R13</text>
<text x="110.1" y="147.5">R14</text>
<text x="115" y="147.3">RX</text>
<text x="115.2" y="144.8">TX</text>
<text x="167.2" y="146">2</text>
<text x="167.2" y="148.6">3</text>
<text x="170.9" y="146">RX</text>
<text x="171.1" y="148.6">TX</text>
<text x="207.4" y="148.2">VOUT</text>
<text x="214.1" y="147.3">2</text>
<text x="218" y="148.2">A0</text>
<text x="227.5" y="144.5">+3V3</text>
<text x="239.5" y="145.4">5</text>
<text x="239.5" y="147.9">7</text>
<text x="243.6" y="146.3">RST</text>
<text x="243.6" y="148.8">VCC</text>
<text x="253.9" y="146.3">GPIO0</text>
<text x="254.3" y="148.8">URXD</text>
<text x="262.4" y="145.4">6</text>
<text x="262.4" y="147.9">8</text>
<text x="269.3" y="145.7">GND</text>
<text x="21" y="152">GND</text>
<text x="28.2" y="155.9">C15</text>
<text x="42.1" y="150.8">Y1</text>
<text x="48.9" y="156">C16</text>
<text x="103" y="155.8">D4</text>
<text x="103" y="153.3">D3</text>
<text x="103" y="150.7">D2</text>
<text x="167.2" y="151.1">4</text>
<text x="205.5" y="154.4" transform="rotate(-90 205.5 154.4)">3</text>
<text x="206.4" y="151.6" transform="rotate(-90 206.4 151.6)">GND +VS</text>
<text x="237.1" y="154.6">10K</text>
<text x="237.6" y="152.8">R17</text>
<text x="269.3" y="153.8">1K</text>
<text x="269.4" y="151.5">R15</text>
<text x="276.3" y="153.8">2K</text>
<text x="276.4" y="151.5">R16</text>
<text x="27" y="158.4">15pF</text>
<text x="37.8" y="157.1">16MHz</text>
<text x="49" y="158.3">15pF</text>
<text x="103" y="158.4">D5</text>
<text x="103" y="160.9">D6</text>
<text x="170.3" y="157.1">GND</text>
<text x="203.9" y="160.9">GND</text>
<text x="260.3" y="157.7">RXD</text>
<text x="272.5" y="161.5">GND</text>
<text x="32.5" y="166">GND</text>
<text x="38.2" y="166">GND</text>
<text x="43.9" y="166">GND</text>
<text x="103" y="163.4">DQ</text>
<text x="103" y="168.5">TXD</text>
<text x="103" y="171.1">RXD</text>
<text x="103" y="178.7">D12</text>
<text x="103" y="176.1">D11</text>
<text x="157.7" y="178">M3</text>
<text x="157.7" y="175.7">H1</text>
<text x="165.9" y="178">M3</text>
<text x="166" y="175.7">H2</text>
<text x="10.4" y="185.9">D</text>
<text x="43.9" y="185">GND</text>
<text x="103" y="181.2">SCK</text>
<text x="285.4" y="185.9">D</text>
<text x="35" y="199.9">1</text>
<text x="85" y="199.9">2</text>
<text x="135" y="199.9">3</text>
<text x="185" y="199.9">4</text>
<text x="235" y="199.9">5</text>
<text x="285" y="199.9">6</text>
</g>
<g font-size="1.6">
<text x="219" y="32.6">LCM1602K-NSW-BBW</text>
<text x="233.2" y="54.4">LCD1</text>
<text x="69" y="118.5">ATMEGA328P_TQFP</text>
<text x="75.8" y="116.4">U6</text>
</g>
<g font-size="1.4">
<text x="218.1" y="35.6">1</text>
<text x="45.5" y="39.5">5.1K</text>
<text x="208.9" y="40.6">VO</text>
<text x="218.1" y="38.1">2</text>
<text x="218.1" y="40.6">3</text>
<text x="45.5" y="42.1">5.1K</text>
<text x="208.9" y="46.3">RW</text>
<text x="208.9" y="43.8">RS</text>
<text x="218.1" y="43.2">4</text>
<text x="218.1" y="45.7">5</text>
<text x="208.9" y="54">DB1</text>
<text x="208.9" y="51.4">DB0</text>
<text x="208.9" y="48.9">E</text>
<text x="218.1" y="48.3">6</text>
<text x="218.1" y="50.8">7</text>
<text x="218.1" y="53.3">8</text>
<text x="208.9" y="59">DB3</text>
<text x="208.9" y="56.5">DB2</text>
<text x="217.7" y="58.4">10</text>
<text x="218.1" y="55.9">9</text>
<text x="208.9" y="64.1">DB5</text>
<text x="208.9" y="61.6">DB4</text>
<text x="217.7" y="61">11</text>
<text x="217.7" y="63.5">12</text>
<text x="208.9" y="71.7">LEDA</text>
<text x="208.9" y="69.2">DB7</text>
<text x="208.9" y="66.7">DB6</text>
<text x="217.7" y="66">13</text>
<text x="217.7" y="68.6">14</text>
<text x="217.7" y="71.1">15</text>
<text x="271.1" y="70.6">DQ</text>
<text x="208.9" y="74.3">LEDK</text>
<text x="217.7" y="73.7">16</text>
<text x="54.5" y="121.9">29</text>
<text x="58.8" y="122.7">PC6(/RESET)</text>
<text x="87.3" y="122.7">PC0(ADC0)</text>
<text x="87.3" y="125.2">PC1(ADC1)</text>
<text x="97.6" y="121.9">23</text>
<text x="97.6" y="124.5">24</text>
<text x="106.7" y="122.5">(LM35)</text>
<text x="106.7" y="125.1">(LDR)</text>
<text x="54.5" y="127">18</text>
<text x="54.9" y="129.5">4</text>
<text x="58.8" y="130.3">VCC</text>
<text x="58.8" y="127.8">AVCC</text>
<text x="87.3" y="127.8">PC2(ADC2)</text>
<text x="87.3" y="130.3">PC3(ADC3)</text>
<text x="97.6" y="127">25</text>
<text x="97.6" y="129.5">26</text>
<text x="106.7" y="127.6">(Moisture sensor)</text>
<text x="54.5" y="137.2">20</text>
<text x="54.9" y="132.1">6</text>
<text x="58.8" y="132.8">VCC</text>
<text x="58.8" y="137.9">AREF</text>
<text x="83.9" y="132.8">PC4(ADC4/SDA)</text>
<text x="84.1" y="135.4">PC5(ADC5/SCL)</text>
<text x="91" y="137.9">ADC6</text>
<text x="97.6" y="132.1">27</text>
<text x="97.6" y="134.6">28</text>
<text x="97.6" y="137.2">19</text>
<text x="107.3" y="134">(BMP180)</text>
<text x="91" y="140.5">ADC7</text>
<text x="97.6" y="139.7">22</text>
<text x="54.9" y="147.3">7</text>
<text x="58.8" y="148.1">PB6(XTAL1/TOSC1)</text>
<text x="88.2" y="145.5">PD0(RXD)</text>
<text x="88.3" y="148.1">PD1(TXD)</text>
<text x="97.6" y="144.8">30</text>
<text x="97.6" y="147.3">31</text>
<text x="97.6" y="149.9">32</text>
<text x="54.9" y="152.4">8</text>
<text x="58.8" y="153.2">PB7(XTAL2/TOSC2)</text>
<text x="86.1" y="155.7">PD4(XCK/T0)</text>
<text x="88.1" y="153.2">PD3(INT1)</text>
<text x="88.1" y="150.6">PD2(INT0)</text>
<text x="98" y="152.4">1</text>
<text x="98" y="154.9">2</text>
<text x="109.2" y="153.7">(LCD)</text>
<text x="88" y="160.8">PD6(AIN0)</text>
<text x="89.5" y="158.2">PD5(T1)</text>
<text x="97.6" y="160">10</text>
<text x="98" y="157.5">9</text>
<text x="106" y="160.6">(Moisture sensor)</text>
<text x="88" y="163.3">PD7(AIN1)</text>
<text x="97.6" y="162.6">11</text>
<text x="97.6" y="167.6">12</text>
<text x="106" y="163.2">(DS18B20)</text>
<text x="54.5" y="172.7">21</text>
<text x="58.8" y="173.5">AGND</text>
<text x="85" y="173.5">PB2(SS/OC1B)</text>
<text x="87.2" y="170.9">PB1(OC1A)</text>
<text x="88.8" y="168.4">PB0(ICP)</text>
<text x="97.6" y="170.2">13</text>
<text x="97.6" y="172.7">14</text>
<text x="107.9" y="169.5">(ESP-01)</text>
<text x="54.9" y="175.3">3</text>
<text x="54.9" y="177.8">5</text>
<text x="58.8" y="176">GND</text>
<text x="58.8" y="178.6">GND</text>
<text x="84.3" y="176">PB3(MOSI/OC2)</text>
<text x="87.6" y="178.6">PB4(MISO)</text>
<text x="97.6" y="175.3">15</text>
<text x="97.6" y="177.8">16</text>
<text x="110.5" y="177.2">(LCD)</text>
<text x="88.2" y="181.1">PB5(SCK)</text>
<text x="97.6" y="180.3">17</text>
</g>
<g font-size="1.1">
<text x="37.8" y="152.4">1</text>
<text x="39.8" y="155.1" transform="rotate(-90 39.8 155.1)">2</text>
<text x="39.8" y="150.7" transform="rotate(-90 39.8 150.7)">4</text>
<text x="41.6" y="152.4">3</text>
</g>
</svg>
